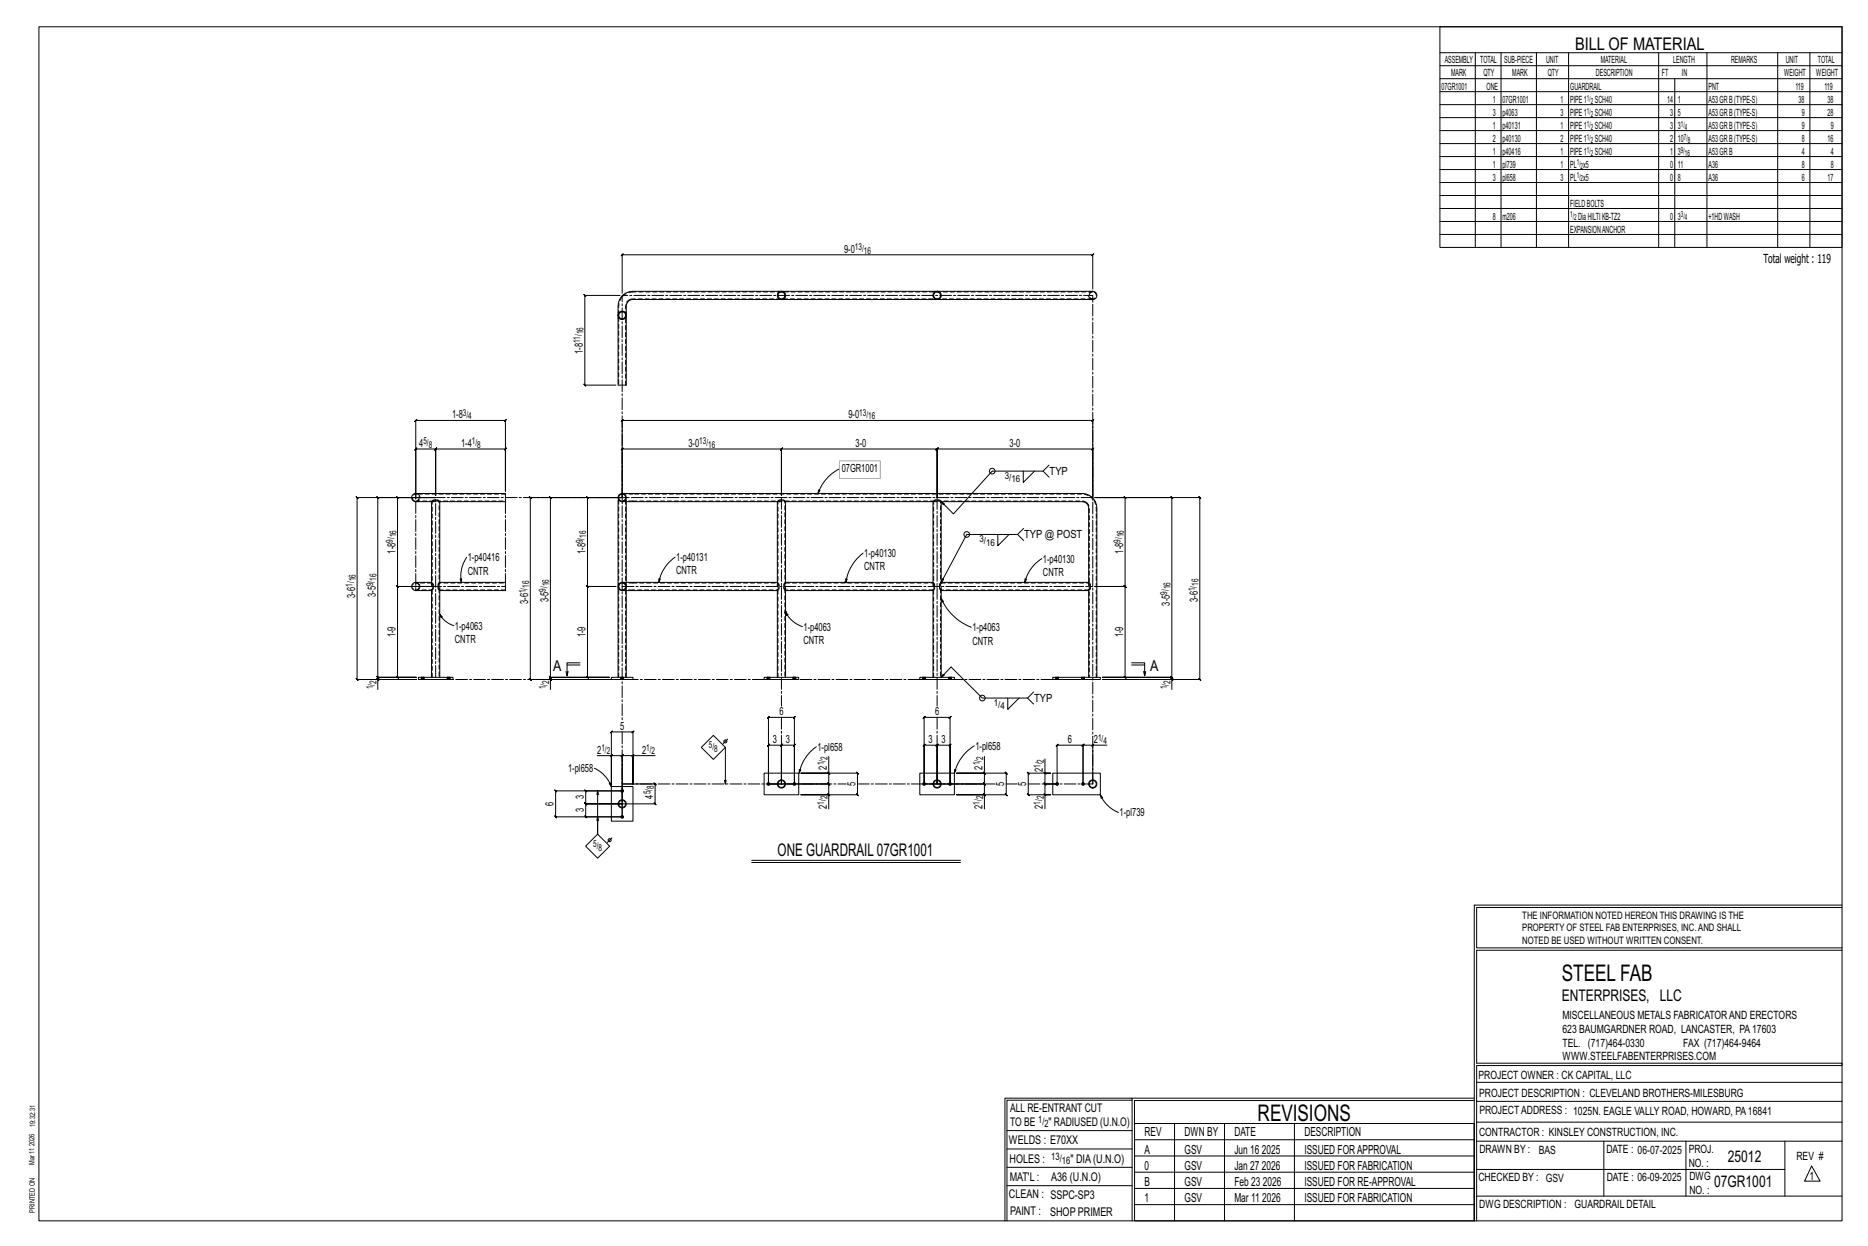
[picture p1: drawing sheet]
<svg xmlns="http://www.w3.org/2000/svg" width="914mm" height="610mm" viewBox="0 0 914 610" stroke-linecap="round" stroke-linejoin="round" font-family="sans-serif">
<g fill="none" stroke="#000" stroke-width=".49">
<path d="M19 13h883v584h-883zM705 13h197v108h-197zM705 26h197M705 32h197M705 39h197M722 26v95M735 26v95M752 26v95M768 26v95M812 26v95M820 39v82M836 26v95"/>
<path d="M870 26v95M886 26v95M705 45h197M705 51h197M705 58h197M705 64h197M705 70h197M705 77h197M705 83h197M705 89h197M705 96h197M705 102h197"/>
<path d="M705 108h197M705 115h197M303 145h-17v-1l1 1h-1v43l1 1-1-1h15M305 144l5-1h225a2 2 0 0 1 2 1 2 2 0 0 1-2 3h-226l-2 1v2v38h-4v-38a7 7 0 0 1 2-6zM535 141v-16v-1l-1 1h1h-230v-1l-1 1h1v18M204 206h-1l1-1v1h43l1-1-1 1v34v-20l1-1-1 1h-34l1-1-1 1v22v-22l1-1-1 1h-9v-1l-1 1h1v24zM401 240l-1 1zM411 229a21 21 0 0 0-11 12M501 230v6l5-6M511 230l3 3M514 228l-3 2h-25l-19 21-6-6M211 245h1h2h1"/>
<path d="M213 243h-18h-1l1 1v-1v44l-1-1 1 1h18h-18l-1-1 1 1v44h-1l1 1v-1h9M303 245v86M305 241h225a7 7 0 0 1 7 8v82M305 243h-45h-1l1 1v-1v89h-1l1 1v-1h38h-29v5M306 245h1v86M307 245h74M381 245h3M381 245v40M384 245l1 40M384 245h73M457 245h3h1M457 245v40"/>
<path d="M461 245l70 1 1 1 1 2v36M461 245v40M501 259l-3 2h-25l-12 24M536 243h51l1 1-1-1v89l1 1-1-1h-47h34v5M536 243h38h-1l1 1v-1v88h-1l1 1v-1h-34h34h-1l1 1v-1v1M536 243h15h-1l1 1v-1v44l-1-1 1 1h-15h15l-1-1 1 1v44h-1l1 1v-1h-11M228 273a16 16 0 0 0-2 12M330 273a19 19 0 0 0-8 12M423 271a22 22 0 0 0-9 14M488 261v6l6-6M498 261l3 3M510 273a19 19 0 0 0-8 12"/>
<path d="M211 285v-40h-7a2 2 0 0 1-2-2 2 2 0 0 1 2-2h43v4h-32v40M211 285h-7a2 2 0 0 0-2 2 2 2 0 0 0 2 2h7v42M211 285l1 1v2l-1 1M215 285h32v4h-32v42M215 285l-1 1v2l1 1M225 283h1v2zM307 285h74M323 283l-1 2zM381 285v1v2v1M381 289v42M381 289h-74M385 299l1 2h-1z"/>
<path d="M385 285h72v1v2v1M385 285l-1 1v2l1 1h72M385 299a14 14 0 0 0 8 8M385 299l-1 1M385 289v42M385 299h.1M414 285h.1M414 283h1l-1 2zM414 285h1M457 289v42M461 293l1 1-1 1zM461 285h72l1 1v2l-1 1"/>
<path d="M461 285l-1 1v2l1 1h72M461 289v42l5-5 15 16h22l3-3M461 293a27 27 0 0 0 14 14M502 283v2zM533 289v42M215 301l2 1h-1zM215 301a12 12 0 0 0 7 5M184 332l1 1zM185 332v-1v1l-1-1h1h19h-19v1l-1-1h1v-88v1l-1-1h1h28h-38h-1l1 1v-1v89h-1l1 1v-1h29h-19v5M205 331h17v1h-17zM206 331h.1M206 332h.1"/>
<path d="M208 331h.1M208 332h.1M219 331h.1M219 332h.1M220 331h.1M220 332h.1M269 332l1 1zM277 329l1 2M278 325h6M284 324h-6v7v-2M298 331h-10v1l-1-1h1v-44l-1-1 1 1h13h-13l-1-1 1 1v-44v1l-1-1h1h17v-37h-1l1-1v1h230h-1l1-1v1v37v-23v-1l-1 1h1h-76v-1l-1 1h1v24v-24v-1l-1 1h1h-76v-1l-1 1h1v22v-22v-1l-1 1h1h-78v-1l-1 1h1v23h-36l1 1-1-1v88l1 1-1-1h29h-29l1 1-1-1v1M299 331h11v1h-11z"/>
<path d="M304 331h.1M304 332h.1M305 331h.1M305 332h.1M374 331h17v1h-17zM376 331h.1M376 332h.1M377 331h.1M377 332h.1M388 331h.1M388 332h.1M390 331h.1"/>
<path d="M390 332h.1M450 331h17v1h-17zM452 331h.1M452 332h.1M453 331h.1M453 332h.1M464 331h.1M464 332h.1M466 331h.1M466 332h.1M515 331h24v1h-24zM517 331h.1"/>
<path d="M517 332h.1M518 331h.1M518 332h.1M529 331h.1M529 332h.1M531 331h.1M531 332h.1M554 324h6v7l1-2M554 325h6M560 329v2M573 332l1 1zM376 351l1-1-1 1h13h-1l1-1v1v33v-19v-1l-1 1h1h-6v-1l-1 1h1v19v-19v-1l-1 1h1h-7l1-1-1 1v19z"/>
<path d="M453 350l-1 1h13l1-1-1 1v33v-19l1-1-1 1h-6v-1l-1 1h1v19v-19v-1l-1 1h1h-7l1-1-1 1v19v-33zM493 342v5l6-5M503 342l3 2M291 376a16 16 0 0 1 8 9M292 370h7v14v-26v1l1-1h-1h11l-1 1 1-1v26v-14h11M299 370l1-1zM299 370h6h-1l1-1v1v30M309 370l1-1zM310 370h-5v-1l-1 1h1v30M343 366l6-6 6 6-6 6zM355 366v18M356 362l-2 2"/>
<path d="M374 378h17v11h-17zM391 376l1 1-1 1zM400 365a20 20 0 0 0-9 13M405 378l1 1zM406 370v8h-14h28h-1l1 1v-1v11l-1-1 1 1h-28h14v7M406 378v6l-1-1 1 1h-30h30l-1-1 1 1v5M450 378h17v11h-17zM467 376l1 1-1 1zM477 365a22 22 0 0 0-10 13M481 378l1 1zM482 370v8h-14h25h-1l1 1v-1v11l-1-1 1 1h-25h14v7M482 378v6l-1-1 1 1h-30h30l-1-1 1 1v5"/>
<path d="M511 378l1 1zM512 371v7h2h-11l1 1-1-1v11v-1l1 1h-1h11h-2v7M512 378v6l-1-1 1 1h5M515 378h24v11h-24zM535 365v-1l-1 1zM535 365h-5l1-1-1 1v19v-19l1-1-1 1h-13l1-1-1 1v19M542 365h-7v19M271 386l1 1h33h-18l-1-1 1 1v6h-1l1 1v-1h18h-18h-1l1 1v-1v7l-1-1 1 1h18h-33l-1-1 1 1v-13zM293 387v21v-8M298 383h1v2zM299 385h11v17h-11zM305 384h16l-1-1 1 1v9h-1l1 1v-1h-16"/>
<path d="M405 388l1 1zM481 388l1 1zM511 388l1 1zM517 384h-5l-1-1 1 1v5M539 389l1 1-1 1zM539 389a16 16 0 0 0 9 8M287 414l6-6 5 6-5 6zM300 410l-3 2M368 421h102M368 422h102M722 443v154M722 443h180"/>
<path d="M902 444h-179v20h179M902 465h-179v55h179v1h-179v76M554 538h-61v59M554 537h168M722 538h-167v13M723 539h179M723 530h179M493 553h61M555 550h167v47h-167zM555 558h167M575 550v47M599 550v47"/>
<path d="M634 550v47M723 549h179M723 558h179M785 558v27M825 558v27M874 558v27M493 571h61M493 562h61M555 573h167M555 566h167M723 572h151M887 570l4 8h-8z"/>
<path d="M492 597v-60h62v60M493 580h61M555 589h167M555 581h167M723 585h179"/>
<circle cx="486" cy="230" r="1.4"/>
<circle cx="305" cy="243" r="2"/>
<circle cx="305" cy="243" r="1.8"/>
<circle cx="473" cy="261" r="1.4"/>
<circle cx="305" cy="287" r="2"/>
<circle cx="305" cy="287" r="1.8"/>
<circle cx="481" cy="342" r="1.4"/>
<circle cx="355" cy="363" r=".7"/>
<circle cx="305" cy="393" r="2"/>
<circle cx="305" cy="393" r="1.7"/>
<circle cx="383" cy="384" r="1.7"/>
<circle cx="383" cy="384" r="2"/>
<circle cx="459" cy="384" r="1.7"/>
<circle cx="459" cy="384" r="2"/>
<circle cx="535" cy="384" r="1.7"/>
<circle cx="535" cy="384" r="2"/>
<circle cx="298" cy="411" r=".7"/>
</g>
<g fill="#000" stroke="#000" stroke-width=".49">
<circle cx="305" cy="387" r=".7"/>
<circle cx="305" cy="400" r=".7"/>
<circle cx="376" cy="384" r=".7"/>
<circle cx="389" cy="384" r=".7"/>
<circle cx="452" cy="384" r=".7"/>
<circle cx="465" cy="384" r=".7"/>
<circle cx="517" cy="384" r=".7"/>
<circle cx="530" cy="384" r=".7"/>
</g>
<g fill="none" stroke="#000" stroke-width=".49" stroke-dasharray="2 1.4">
<path d="M303 154h.1M303 153h.1M303 153v2v-1zM303 155l1 1M303 153l1-1M303 155h.1M303 156v-1M303 153v1M303 156h.1M304 153h-1M304 156h-1M304 156h1"/>
<path d="M304 152h1M304 156h.1M304 153h.1M304 145l-1 5v38M305 156h-1M305 153h-1M305 156h.1M305 152h.1M305 156h1M305 152l1 1M306 156v-1M306 153h.1"/>
<path d="M306 156h-1M306 153h-1M306 155h.1M306 155v1M306 153v1M306 153h1M306 153v2v-2M307 155h-1M307 148l2-2M309 146h226M310 143a7 7 0 0 0-6 2M381 145v-1"/>
<path d="M381 144h.1M381 144v-1M381 143h.1M381 146v-1M381 145h.1M381 145v1M381 144v1M381 146h1M381 143h2h1zM381 146h3l-1 1zM381 146h.1M381 147v-1"/>
<path d="M382 146h.1M382 143l-1 1M383 143h.1M383 146h1M384 143v1M384 143h.1M384 146v1M384 143h-1M384 146v-1M384 146h.1M384 144v-1M384 144h.1"/>
<path d="M384 145h.1M384 145v-1M384 145v1M384 144v1M457 145v-1M457 144h.1M457 144v-1M457 143h.1M457 146v-1M457 145h.1M457 145v1M457 144v1"/>
<path d="M457 146h1M457 143h2h1zM457 146h3l-1 1zM457 146h.1M457 147v-1M458 146h.1M458 143l-1 1M459 143h.1M459 146h1M460 143h-1M460 143l1 1M460 143h.1"/>
<path d="M460 146v1M460 146v-1M460 146h.1M460 144v-1M460 144h.1M460 145h.1M460 145v-1M461 145l-1 1M461 144v1M461 145h.1M533 145v1l2 1M533 145a1.7 1.7 0 0 1 2-2 1.7 1.7 0 0 1 2 2 1.7 1.7 0 0 1-2 1"/>
<path d="M534 143h.1M534 147v-1M535 143h-225M535 146h-1l-1-1M535 143h-2v2M306 188v-38l1-2M204 245h43M204 245h1l1-2M206 243l-1-1-1-1M211 245h4M212 245h.1M212 245h1"/>
<path d="M213 245h.1M214 245h1v86M247 242h-43M303 245v86M305 242h5M305 245h2M310 245h-5M310 245h220l2 1M381 245h3M381 245h.1M381 245h1M382 245h.1"/>
<path d="M383 245h1v86M457 245h4M457 245h.1M457 245h1M458 245h.1M459 245h1v86M532 246l1 3v82M533 242h-3h-220M535 244l-2-2M202 287h.1M202 286h.1M202 288h.1"/>
<path d="M203 289h8M204 289l1-1M204 285l1 1v1M205 286l-1-1M205 287l-1 2M205 288l1-1M206 287l-1-1M211 285v4M211 285h.1M211 285h-8M211 285v1M211 286h1"/>
<path d="M212 286h.1M212 288l-1 1M214 286l1-1h32M214 288h.1M215 288h-1M215 288h.1M215 289v-1M215 289v-4M247 289h-32M303 288h.1M303 286h.1M305 285h5"/>
<path d="M305 289h2M306 288h.1M306 286h.1M307 285h-2M310 289h-5M310 285h71M381 285v4M381 285v1M381 286h.1M381 288v1h-71M384 286l1-1M384 288h.1"/>
<path d="M384 289v-1M385 289v-4M385 289h-1M385 285h72M457 285v4M457 289h-72M457 285v1M457 286h.1M457 288v1M460 286l1-1M460 288h.1M461 289l-1-1"/>
<path d="M461 289v-4M461 289h.1M461 285h72M533 285v4M533 289h-72M533 285v1M533 286h.1M533 286h1M534 286h.1M534 288l-1 1M206 331v1M206 331h.1"/>
<path d="M207 331l-1 1M207 331v1zM207 332h.1M207 331v1M208 331h.1M208 332h.1M208 332v-1M212 331v-86M219 331v1M219 331h.1M220 331v1zM220 331l-1 1"/>
<path d="M220 332h-1M220 331v1M220 331h.1M220 332h.1M220 332v-1M304 331v1M304 331h.1M305 331v1zM305 331l-1 1M305 332h-1M305 331v1M305 331h.1"/>
<path d="M305 332h.1M305 332v-1M306 331v-86M376 331v1M376 331h.1M376 331v1zM376 332h.1M377 331v1M377 331h.1M377 332h.1M377 332v-1M381 331v-86"/>
<path d="M388 331v1M388 331h.1M389 331l-1 1M389 331v1zM389 332h.1M389 331v1M389 331h1M390 332h-1M390 332v-1M452 331v1M452 331h.1M452 331l1 1z"/>
<path d="M452 332h.1M453 331v1M453 331h.1M453 332h.1M453 332v-1M457 331v-86M464 331v1M464 331h.1M465 331l-1 1M465 331v1zM465 331v1M465 332h.1"/>
<path d="M466 331v1M466 331h.1M466 332h.1M466 332v-1M517 331h.1M517 331v1M517 332h.1M517 332v-1M517 331v1zM517 332l1-1M517 331h1M518 332v-1"/>
<path d="M518 332h.1M529 331h1M529 331v1M530 332h-1M530 332v-1M530 331v1zM530 332l1-1M530 331h.1M531 332v-1M531 332h.1M537 331v-82l-2-5M303 393h.1"/>
<path d="M383 382h.1M459 382h.1M535 385h.1"/>
<circle cx="204" cy="243" r="1.7"/>
</g>
<path d="M411 225h20v9h-20z" fill="none" stroke="#f0f" stroke-width=".5"/>
<g fill="none" stroke="#000" stroke-width=".49" stroke-dasharray="5.8 1 1 1">
<path d="M204 245v44M247 245v40M383 243v102M459 243v102M535 243h-333M202 287h45M305 287h230M213 331v-88M299 332h-77M374 332h-64M450 332h-59M515 332h-48"/>
<path d="M305 358v35M383 351v33M459 351v33M305 384h109M420 384h67M493 384h5M503 384h32M535 384v-239h-230v208"/>
</g>
<g font-size="11.2">
<text x="764" y="480">STEEL FAB</text>
<text x="616" y="548">REVISIONS</text>
</g>
<g font-size="8.6">
<text x="771" y="24">BILL OF MATERIAL</text>
<text x="381" y="419">ONE GUARDRAIL07GR1001</text>
</g>
<g font-size="7.9">
<text x="765" y="490">ENTERPRISES, LLC</text>
<text x="846" y="569">25012</text>
<text x="839" y="581">07GR1001</text>
</g>
<g font-size="7.3">
<text x="271" y="328">A</text>
<text x="563" y="328">A</text>
</g>
<g font-size="6.1">
<text x="863" y="129">Total weight : 119</text>
<text x="560" y="556">REV</text>
<text x="580" y="556">DWN BY</text>
<text x="604" y="556">DATE</text>
<text x="639" y="556">DESCRIPTION</text>
<text x="560" y="564">A</text>
<text x="580" y="564">GSV</text>
<text x="604" y="564">Jun 16</text>
<text x="618" y="564">2025</text>
<text x="639" y="564">ISSUED FORAPPROVAL</text>
<text x="560" y="572">0</text>
<text x="580" y="572">GSV</text>
<text x="604" y="572">Jan 27</text>
<text x="618" y="572">2026</text>
<text x="639" y="572">ISSUED FOR FABRICATION</text>
<text x="560" y="580">B</text>
<text x="580" y="580">GSV</text>
<text x="604" y="580">Feb 23</text>
<text x="618" y="580">2026</text>
<text x="639" y="580">ISSUED FOR RE-APPROVAL</text>
<text x="560" y="588">1</text>
<text x="580" y="588">GSV</text>
<text x="604" y="588">Mar 11</text>
<text x="618" y="588">2026</text>
<text x="639" y="588">ISSUED FOR FABRICATION</text>
</g>
<g font-size="5.9">
<text x="494" y="560">WELDS : E70XX</text>
<text x="494" y="569">HOLES :</text>
<text x="524" y="569">&quot; DIA(U.N.O)</text>
<text x="494" y="578">MAT'L :</text>
<text x="515" y="578">A36 (U.N.O)</text>
<text x="494" y="586">CLEAN : SSPC-SP3</text>
<text x="495" y="595">PAINT :</text>
<text x="514" y="595">SHOP PRIMER</text>
</g>
<g font-size="5.8">
<text x="494" y="544">ALL RE-ENTRANT CUT</text>
<text x="494" y="551">TO BE</text>
<text x="513" y="551">&quot; RADIUSED (U.N.O)</text>
</g>
<g font-size="5.6">
<text x="765" y="499">MISCELLANEOUS METALS FABRICATORAND ERECTORS</text>
<text x="765" y="505">623 BAUMGARDNER ROAD, LANCASTER, PA17603</text>
<text x="765" y="512">TEL. (717)464-0330</text>
<text x="824" y="512">FAX (717)464-9464</text>
<text x="765" y="519">WWW.STEELFABENTERPRISES.COM</text>
<text x="724" y="528">PROJECT OWNER : CK CAPITAL, LLC</text>
<text x="724" y="537">PROJECT DESCRIPTION : CLEVELAND BROTHERS-MILESBURG</text>
<text x="724" y="545">PROJECTADDRESS : 1025N. EAGLE VALLY ROAD, HOWARD, PA16841</text>
<text x="724" y="556">CONTRACTOR : KINSLEY CONSTRUCTION, INC.</text>
<text x="724" y="564">DRAWN BY :</text>
<text x="753" y="564">BAS</text>
<text x="786" y="564">DATE : 06-07-2025</text>
<text x="827" y="564">PROJ.</text>
<text x="879" y="568">REV #</text>
<text x="827" y="571">NO. :</text>
<text x="724" y="578">CHECKED BY : GSV</text>
<text x="787" y="578">DATE : 06-09-2025</text>
<text x="827" y="578">DWG</text>
<text x="886" y="578">1</text>
<text x="827" y="584">NO. :</text>
<text x="724" y="591">DWG DESCRIPTION : GUARDRAIL DETAIL</text>
</g>
<g font-size="5.5">
<text x="413" y="124">9-0</text>
<text x="285" y="173" transform="rotate(-90 285 173)">1-8</text>
<text x="221" y="205">1-8</text>
<text x="415" y="205">9-0</text>
<text x="205" y="219">4</text>
<text x="226" y="219">1-4</text>
<text x="337" y="219">3-0</text>
<text x="419" y="219">3-0</text>
<text x="494" y="219">3-0</text>
<text x="412" y="231">07GR1001</text>
<text x="514" y="232">TYP</text>
<text x="501" y="263">TYP @ POST</text>
<text x="194" y="271" transform="rotate(-90 194 271)">1-8</text>
<text x="229" y="275">1-p40416</text>
<text x="287" y="271" transform="rotate(-90 287 271)">1-8</text>
<text x="331" y="275">1-p40131</text>
<text x="423" y="273">1-p40130</text>
<text x="511" y="275">1-p40130</text>
<text x="550" y="271" transform="rotate(-90 550 271)">1-8</text>
<text x="229" y="281">CNTR</text>
<text x="331" y="281">CNTR</text>
<text x="423" y="279">CNTR</text>
<text x="511" y="282">CNTR</text>
<text x="174" y="292" transform="rotate(-90 174 292)">3-6</text>
<text x="184" y="292" transform="rotate(-90 184 292)">3-5</text>
<text x="259" y="296" transform="rotate(-90 259 296)">3-6</text>
<text x="268" y="295" transform="rotate(-90 268 295)">3-5</text>
<text x="573" y="296" transform="rotate(-90 573 296)">3-5</text>
<text x="586" y="295" transform="rotate(-90 586 295)">3-6</text>
<text x="194" y="312" transform="rotate(-90 194 312)">1-9</text>
<text x="223" y="308">1-p4063</text>
<text x="287" y="312" transform="rotate(-90 287 312)">1-9</text>
<text x="393" y="308">1-p4063</text>
<text x="476" y="309">1-p4063</text>
<text x="550" y="312" transform="rotate(-90 550 312)">1-9</text>
<text x="223" y="315">CNTR</text>
<text x="393" y="315">CNTR</text>
<text x="476" y="315">CNTR</text>
<text x="506" y="343">TYP</text>
<text x="381" y="350">6</text>
<text x="458" y="350">6</text>
<text x="304" y="357">5</text>
<text x="378" y="364">3</text>
<text x="385" y="364">3</text>
<text x="455" y="364">3</text>
<text x="461" y="364">3</text>
<text x="523" y="364">6</text>
<text x="535" y="364">2</text>
<text x="292" y="369">2</text>
<text x="314" y="369">2</text>
<text x="400" y="367">1-pl658</text>
<text x="477" y="367">1-pl658</text>
<text x="278" y="378">1-pl658</text>
<text x="405" y="377" transform="rotate(-90 405 377)">2</text>
<text x="481" y="377" transform="rotate(-90 481 377)">2</text>
<text x="511" y="378" transform="rotate(-90 511 378)">2</text>
<text x="419" y="385" transform="rotate(-90 419 385)">5</text>
<text x="492" y="385" transform="rotate(-90 492 385)">5</text>
<text x="502" y="385" transform="rotate(-90 502 385)">5</text>
<text x="271" y="394" transform="rotate(-90 271 394)">6</text>
<text x="286" y="391" transform="rotate(-90 286 391)">3</text>
<text x="320" y="391" transform="rotate(-90 320 391)">4</text>
<text x="405" y="396" transform="rotate(-90 405 396)">2</text>
<text x="481" y="396" transform="rotate(-90 481 396)">2</text>
<text x="511" y="396" transform="rotate(-90 511 396)">2</text>
<text x="286" y="397" transform="rotate(-90 286 397)">3</text>
<text x="548" y="399">1-pl739</text>
</g>
<g font-size="5">
<text x="745" y="450">THE INFORMATION NOTED HEREON THIS DRAWING IS THE</text>
<text x="745" y="456">PROPERTY OF STEEL FAB ENTERPRISES, INC.AND SHALL</text>
<text x="745" y="462">NOTED BE USED WITHOUT WRITTEN CONSENT.</text>
<text x="508" y="550">1/</text>
<text x="511" y="551">2</text>
<text x="515" y="568">13/</text>
<text x="520" y="570">16</text>
</g>
<g font-size="4.9">
<text x="707" y="31">ASSEMBLY</text>
<text x="725" y="31">TOTAL</text>
<text x="736" y="31">SUB-PIECE</text>
<text x="757" y="31">UNIT</text>
<text x="784" y="31">MATERIAL</text>
<text x="819" y="31">LENGTH</text>
<text x="847" y="31">REMARKS</text>
<text x="874" y="31">UNIT</text>
<text x="890" y="31">TOTAL</text>
<text x="710" y="37">MARK</text>
<text x="726" y="37">QTY</text>
<text x="740" y="37">MARK</text>
<text x="758" y="37">QTY</text>
<text x="781" y="37">DESCRIPTION</text>
<text x="814" y="37">FT</text>
<text x="823" y="37">IN</text>
<text x="873" y="37">WEIGHT</text>
<text x="889" y="37">WEIGHT</text>
<text x="706" y="44">07GR1001</text>
<text x="728" y="44">ONE</text>
<text x="769" y="44">GUARDRAIL</text>
<text x="836" y="44">PNT</text>
<text x="879" y="44">119</text>
<text x="893" y="44">119</text>
<text x="731" y="50">1</text>
<text x="736" y="50">07GR1001</text>
<text x="764" y="50">1</text>
<text x="769" y="50">PIPE1</text>
<text x="781" y="50">SCH40</text>
<text x="816" y="50">14</text>
<text x="821" y="50">1</text>
<text x="836" y="50">A53GRB(TYPE-S)</text>
<text x="880" y="50">38</text>
<text x="895" y="50">38</text>
<text x="731" y="57">3</text>
<text x="736" y="57">p4063</text>
<text x="764" y="57">3</text>
<text x="769" y="57">PIPE1</text>
<text x="781" y="57">SCH40</text>
<text x="818" y="57">3</text>
<text x="821" y="57">5</text>
<text x="836" y="57">A53GRB(TYPE-S)</text>
<text x="882" y="57">9</text>
<text x="895" y="57">28</text>
<text x="731" y="63">1</text>
<text x="736" y="63">p40131</text>
<text x="764" y="63">1</text>
<text x="769" y="63">PIPE1</text>
<text x="781" y="63">SCH40</text>
<text x="818" y="63">3</text>
<text x="821" y="63">3</text>
<text x="836" y="63">A53GRB(TYPE-S)</text>
<text x="882" y="63">9</text>
<text x="896" y="63">9</text>
<text x="731" y="69">2</text>
<text x="736" y="69">p40130</text>
<text x="764" y="69">2</text>
<text x="769" y="69">PIPE1</text>
<text x="781" y="69">SCH40</text>
<text x="818" y="69">2</text>
<text x="821" y="69">10</text>
<text x="836" y="69">A53GRB(TYPE-S)</text>
<text x="882" y="69">8</text>
<text x="895" y="69">16</text>
<text x="731" y="76">1</text>
<text x="736" y="76">p40416</text>
<text x="764" y="76">1</text>
<text x="769" y="76">PIPE1</text>
<text x="781" y="76">SCH40</text>
<text x="818" y="76">1</text>
<text x="821" y="76">3</text>
<text x="836" y="76">A53GRB</text>
<text x="882" y="76">4</text>
<text x="896" y="76">4</text>
<text x="731" y="82">1</text>
<text x="736" y="82">pl739</text>
<text x="764" y="82">1</text>
<text x="769" y="82">PL x5</text>
<text x="818" y="82">0</text>
<text x="821" y="82">11</text>
<text x="836" y="82">A36</text>
<text x="882" y="82">8</text>
<text x="896" y="82">8</text>
<text x="731" y="88">3</text>
<text x="736" y="88">pl658</text>
<text x="764" y="88">3</text>
<text x="769" y="88">PL x5</text>
<text x="818" y="88">0</text>
<text x="821" y="88">8</text>
<text x="836" y="88">A36</text>
<text x="882" y="88">6</text>
<text x="895" y="88">17</text>
<text x="769" y="101">FIELDBOLTS</text>
<text x="731" y="107">8</text>
<text x="736" y="107">m206</text>
<text x="772" y="107">DiaHILTIKB-TZ2</text>
<text x="818" y="107">0</text>
<text x="821" y="107">3</text>
<text x="836" y="107">+1HDWASH</text>
<text x="769" y="114">EXPANSIONANCHOR</text>
</g>
<g font-size="4.7">
<text x="418" y="122">13/</text>
<text x="423" y="124">16</text>
<text x="284" y="168" transform="rotate(-90 284 168)">11/</text>
<text x="286" y="164" transform="rotate(-90 286 164)">16</text>
<text x="227" y="203">3/</text>
<text x="421" y="203">13/</text>
<text x="229" y="205">4</text>
<text x="425" y="205">16</text>
<text x="207" y="217">5/</text>
<text x="210" y="219">8</text>
<text x="231" y="217">1/</text>
<text x="234" y="219">8</text>
<text x="342" y="217">13/</text>
<text x="347" y="219">16</text>
<text x="492" y="234">3/</text>
<text x="495" y="236">16</text>
<text x="194" y="263" transform="rotate(-90 194 263)">16</text>
<text x="287" y="263" transform="rotate(-90 287 263)">16</text>
<text x="550" y="263" transform="rotate(-90 550 263)">16</text>
<text x="192" y="266" transform="rotate(-90 192 266)">9/</text>
<text x="285" y="266" transform="rotate(-90 285 266)">9/</text>
<text x="479" y="265">3/</text>
<text x="483" y="267">16</text>
<text x="549" y="266" transform="rotate(-90 549 266)">9/</text>
<text x="173" y="287" transform="rotate(-90 173 287)">1/</text>
<text x="174" y="284" transform="rotate(-90 174 284)">16</text>
<text x="183" y="287" transform="rotate(-90 183 287)">9/</text>
<text x="184" y="284" transform="rotate(-90 184 284)">16</text>
<text x="259" y="288" transform="rotate(-90 259 288)">16</text>
<text x="269" y="287" transform="rotate(-90 269 287)">16</text>
<text x="587" y="287" transform="rotate(-90 587 287)">16</text>
<text x="257" y="290" transform="rotate(-90 257 290)">1/</text>
<text x="267" y="289" transform="rotate(-90 267 289)">9/</text>
<text x="571" y="291" transform="rotate(-90 571 291)">9/</text>
<text x="573" y="288" transform="rotate(-90 573 288)">16</text>
<text x="585" y="289" transform="rotate(-90 585 289)">1/</text>
<text x="184" y="335" transform="rotate(-90 184 335)">2</text>
<text x="269" y="335" transform="rotate(-90 269 335)">2</text>
<text x="573" y="335" transform="rotate(-90 573 335)">2</text>
<text x="183" y="337" transform="rotate(-90 183 337)">1/</text>
<text x="267" y="337" transform="rotate(-90 267 337)">1/</text>
<text x="571" y="337" transform="rotate(-90 571 337)">1/</text>
<text x="486" y="345">1/</text>
<text x="490" y="347">4</text>
<text x="537" y="362">1/</text>
<text x="540" y="364">4</text>
<text x="294" y="367">1/</text>
<text x="297" y="369">2</text>
<text x="316" y="367">1/</text>
<text x="319" y="369">2</text>
<text x="347" y="366">5/</text>
<text x="350" y="368">8</text>
<text x="405" y="372" transform="rotate(-90 405 372)">2</text>
<text x="481" y="372" transform="rotate(-90 481 372)">2</text>
<text x="403" y="374" transform="rotate(-90 403 374)">1/</text>
<text x="480" y="374" transform="rotate(-90 480 374)">1/</text>
<text x="509" y="376" transform="rotate(-90 509 376)">1/</text>
<text x="511" y="373" transform="rotate(-90 511 373)">2</text>
<text x="318" y="389" transform="rotate(-90 318 389)">5/</text>
<text x="320" y="386" transform="rotate(-90 320 386)">8</text>
<text x="403" y="394" transform="rotate(-90 403 394)">1/</text>
<text x="405" y="391" transform="rotate(-90 405 391)">2</text>
<text x="480" y="394" transform="rotate(-90 480 394)">1/</text>
<text x="481" y="391" transform="rotate(-90 481 391)">2</text>
<text x="509" y="394" transform="rotate(-90 509 394)">1/</text>
<text x="511" y="391" transform="rotate(-90 511 391)">2</text>
<text x="290" y="415">5/</text>
<text x="293" y="416">8</text>
</g>
<g font-size="4.2">
<text x="777" y="49">1/</text>
<text x="779" y="51">2</text>
<text x="777" y="56">1/</text>
<text x="779" y="57">2</text>
<text x="777" y="62">1/</text>
<text x="779" y="63">2</text>
<text x="823" y="62">1/</text>
<text x="825" y="63">4</text>
<text x="777" y="68">1/</text>
<text x="779" y="70">2</text>
<text x="824" y="68">7/</text>
<text x="826" y="70">8</text>
<text x="777" y="75">1/</text>
<text x="779" y="76">2</text>
<text x="823" y="75">9/</text>
<text x="825" y="76">16</text>
<text x="772" y="81">1/</text>
<text x="774" y="82">2</text>
<text x="772" y="87">1/</text>
<text x="774" y="89">2</text>
<text x="769" y="106">1/</text>
<text x="770" y="108">2</text>
<text x="823" y="106">3/</text>
<text x="825" y="108">4</text>
</g>
<g font-size="3.7">
<text x="17" y="551" transform="rotate(-90 17 551)">19:32:31</text>
<text x="17" y="561" transform="rotate(-90 17 561)">2026</text>
<text x="17" y="570" transform="rotate(-90 17 570)">Mar 11</text>
<text x="17" y="593" transform="rotate(-90 17 593)">PRINTED ON</text>
</g>
</svg>
